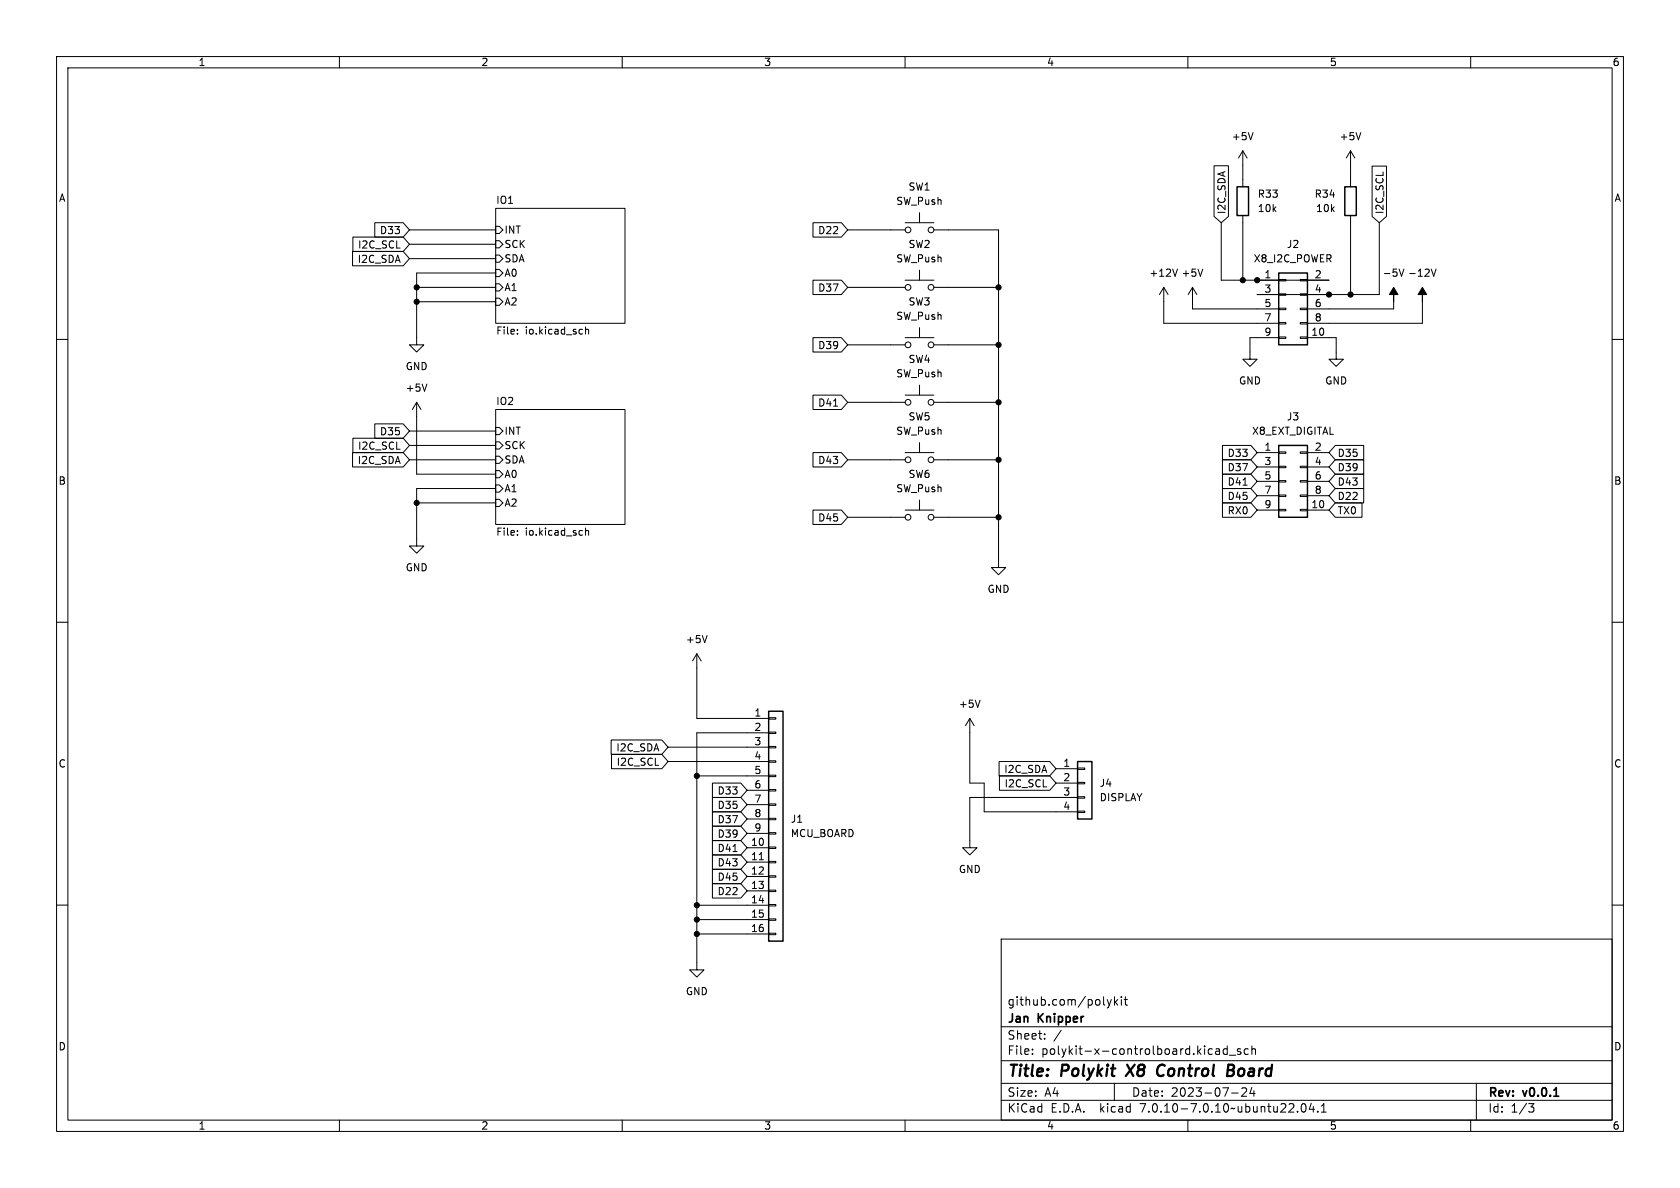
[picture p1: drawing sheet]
<svg xmlns="http://www.w3.org/2000/svg" width="297mm" height="210mm" viewBox="0 0 297 210" stroke-linecap="round" stroke-linejoin="round" font-family="sans-serif">
<g fill="none" stroke="#000" stroke-width=".18">
<path d="M10 10h277v190h-277zM12 12h273v186h-273zM60 10v2M110 10v2M160 10v2M210 10v2M260 10v2M66.3 39.4h5l1.1 1.2-1.1 1.3h-5zM87.6 36.8h22.9v20.4h-22.9zM143.7 39.4h5l1.2 1.2-1.2 1.3h-5zM160 39.4h5.1M162.6 37.6v1.8"/>
<path d="M214.6 29.3h2.6v9l-1.3 1.1-1.3-1.1zM215.9 39.4v10.1h19M219.7 26.7l-.8 1.2M219.7 26.7v6.3M219.7 38.1v11.4M219.7 26.7l.8 1.2M221.5 23.4l-.4 1.3M238.8 26.7l-.8 1.2M238.8 26.7v6.3M238.8 38.1v14M238.8 26.7l.7 1.2M240.6 23.4l-.4 1.3"/>
<path d="M242.6 29.4h2.5v8.9l-1.3 1.1-1.2-1.1zM243.8 39.4v12.7h-21.6M10 60h2M62.3 44.4h9l1.1 1.3-1.1 1.3h-9zM62.4 41.9h8.9l1.1 1.3-1.1 1.3h-8.9zM72.4 40.6h15.2M72.4 43.2h15.2M72.4 45.7h15.2M73.7 50.8h13.9M73.7 53.3h13.9M87.6 40h.7l.6 .6-.6 .7h-.7zM87.6 42.5h.7l.6 .7-.6 .6h-.7z"/>
<path d="M87.6 45.1h.7l.6 .6-.6 .7h-.7zM87.6 47.6h.7l.6 .7-.6 .6h-.7zM87.6 50.2h.7l.6 .6-.6 .6h-.7zM87.6 52.7h.7l.6 .6-.6 .7h-.7zM87.6 48.3h-13.9v12.7h1.2l-1.2 1.2-1.3-1.2h1.3M91.5 58.9v.2M91.5 58.3v.1M103.5 57.8v1.3M103.5 58.3l.2-.1 .3 .1 .1 .8M143.7 49.5h5l1.2 1.3-1.2 1.3h-5zM143.7 59.7h5l1.2 1.3-1.2 1.2h-5zM149.9 40.6h10.1"/>
<path d="M149.9 50.8h10.1M160 49.5h5.1M160 59.7h5.1M162.6 47.8v1.7M162.6 57.9v1.8M165.1 40.6h11.4v59.7h1.3l-1.3 1.3-1.2-1.3h1.2M165.1 50.8h11.4M205.7 50.8v6.4h20.4M205.7 50.8l-.7 1.3M205.7 50.8l.8 1.3M208.2 47.6l-.5 1.2M210.8 50.8v3.8h15.3"/>
<path d="M210.8 50.8l-.7 1.3M210.8 50.8l.8 1.3M212.6 47.6l-.4 1.2M226.1 59.6h1.2v.2h-1.2zM226.1 57h1.2v.3h-1.2zM226.1 54.5h1.2v.2h-1.2zM226.1 51.9h1.2v.3h-1.2zM226.1 49.4h1.2v.3h-1.2zM226.1 59.7h-5.1v3.8h1.2l-1.2 1.3-1.3-1.3h1.3M229.9 59.6h1.2v.2h-1.2zM229.9 57h1.2v.3h-1.2zM229.9 54.5h1.2v.2h-1.2z"/>
<path d="M229.9 51.9h1.2v.3h-1.2zM229.9 49.4h1.2v.3h-1.2zM231.1 59.7h5.1v3.8h1.3l-1.3 1.3-1.3-1.3h1.3M246.4 53.3v1.3h-15.3M247.3 47.6l.5 1.2 .4-1.2M251.5 53.3v3.9h-20.4M253 47.6l.5 1.2 .4-1.2M285 60h2M62.4 77.5h8.9l1.1 1.2-1.1 1.3h-8.9zM66.3 74.9h5l1.1 1.3-1.1 1.3h-5zM72.4 78.7h15.2M72.4 76.2h15.2"/>
<path d="M73.7 71.1l-.8 1.3M73.7 71.1v12.7h13.9M73.7 71.1l.7 1.3M75.5 67.9l-.4 1.3M87.6 72.4h22.9v20.3h-22.9zM87.6 75.6h.7l.6 .6-.6 .6h-.7zM87.6 78.1h.7l.6 .6-.6 .7h-.7zM143.7 69.8h5l1.2 1.3-1.2 1.3h-5zM147.4 71.8h.7M149.9 71.1h10.1M149.9 61h10.1M160 69.9h5.1"/>
<path d="M162.6 68.1v1.8M162.6 78.2v1.8M165.1 71.1h11.4M165.1 61h11.4M216.1 78.7h5l1.1 1.3-1.1 1.3h-5zM226.1 79.9h1.2v.2h-1.2zM229.9 79.9h1.2v.2h-1.2zM236.1 78.7h5v2.6h-5l-1.2-1.3zM62.3 80h9l1.1 1.3-1.1 1.3h-9zM72.4 81.3h15.2M73.7 88.9h13.9M87.6 80.6h.7l.6 .7-.6 .6h-.7z"/>
<path d="M87.6 83.2h.7l.6 .6-.6 .7h-.7zM87.6 85.7h.7l.6 .7-.6 .6h-.7zM87.6 88.3h.7l.6 .6-.6 .6h-.7zM87.6 86.4h-13.9v10.1h1.2l-1.2 1.3-1.3-1.3h1.3M91.5 93.8v.2M91.5 94.5v.1M103.5 93.3v1.3M103.5 93.9l.2-.1h.3l.1 .8M143.7 80h5l1.2 1.3-1.2 1.3h-5zM143.7 90.2h5l1.2 1.2-1.2 1.3h-5zM149.9 81.3h10.1M149.9 91.4h10.1"/>
<path d="M160 80h5.1M160 90.2h5.1M162.6 88.4v1.8M165.1 81.3h11.4M165.1 91.4h11.4M216.1 81.3h5l1.1 1.3-1.1 1.2h-5zM216.1 86.4h5l1.1 1.2-1.1 1.3h-5zM216.1 88.9h5l1.1 1.3-1.1 1.2h-5zM216.1 83.8h5l1.1 1.3-1.1 1.3h-5zM219.8 85.8h.7M222.2 80h3.9M222.2 90.2h3.9"/>
<path d="M222.2 82.6h3.9M222.2 85.1h3.9M222.2 87.6h3.9M226.1 90h1.2v.3h-1.2zM226.1 87.5h1.2v.3h-1.2zM226.1 85h1.2v.2h-1.2zM226.1 82.4h1.2v.3h-1.2zM229.9 90h1.2v.3h-1.2zM229.9 87.5h1.2v.3h-1.2zM229.9 85h1.2v.2h-1.2zM229.9 82.4h1.2v.3h-1.2zM231.1 80h3.8"/>
<path d="M231.1 90.2h3.8M231.1 82.6h3.8M231.1 85.1h3.8M231.1 87.6h3.8M236.1 81.3h5v2.5h-5l-1.2-1.2zM236.1 83.8h5v2.6h-5l-1.2-1.3zM236.1 88.9h4.7v2.5h-4.7l-1.2-1.2zM236.1 86.4h5v2.5h-5l-1.2-1.3zM10 110h2M123.2 115.6v11.4h12.7M123.2 115.6l-.8 1.2M123.2 115.6l.8 1.2"/>
<path d="M125 112.3l-.4 1.3M285 110h2M108 130.8h9l1.1 1.3-1.1 1.3h-9zM108.1 133.3h8.9l1.1 1.3-1.1 1.3h-8.9zM118.1 132.1h17.8M118.1 134.6h17.8M123.2 137.2h12.7M125.9 138.4h5.1l1.1 1.3-1.1 1.3h-5.1zM132.1 139.7h3.8M135.9 139.6h1.3v.2h-1.3zM135.9 137h1.3v.3h-1.3zM135.9 134.5h1.3v.2h-1.3z"/>
<path d="M135.9 132h1.3v.2h-1.3zM135.9 129.4h1.3v.3h-1.3zM135.9 126.9h1.3v.2h-1.3zM135.9 129.5h-12.7v42h1.3l-1.3 1.2-1.3-1.2h1.3M171.4 127v11.4h2.6v5.1h16.5M171.4 127l-.7 1.3M171.4 127l.8 1.3M173.3 123.8l-.5 1.2M176.6 134.6h9l1.1 1.3-1.1 1.3h-9zM176.7 137.2h8.9l1.1 1.2-1.1 1.3h-8.9zM186.7 135.9h3.8M186.7 138.4h3.8"/>
<path d="M190.5 138.3h1.3v.3h-1.3zM190.5 135.8h1.3v.2h-1.3zM10 160h2M125.9 143.5h5.1l1.1 1.3-1.1 1.3h-5.1zM125.9 146h5.1l1.1 1.3-1.1 1.3h-5.1zM125.9 141h5.1l1.1 1.2-1.1 1.3h-5.1zM125.9 148.6h5.1l1.1 1.3-1.1 1.2h-5.1zM125.9 151.1h5.1l1.1 1.3-1.1 1.3h-5.1zM125.9 156.2h5.1l1.1 1.3-1.1 1.3h-5.1zM125.9 153.7h5.1l1.1 1.2-1.1 1.3h-5.1zM129.6 150.5h.7M132.1 149.9h3.8"/>
<path d="M132.1 152.4h3.8M132.1 154.9h3.8M132.1 157.5h3.8M132.1 142.2h3.8M132.1 144.8h3.8M132.1 147.3h3.8M134.2 152h.8M135.9 159.9h1.3v.2h-1.3zM135.9 157.4h1.3v.2h-1.3zM135.9 154.8h1.3v.3h-1.3zM135.9 152.3h1.3v.2h-1.3zM135.9 149.7h1.3v.3h-1.3z"/>
<path d="M135.9 147.2h1.3v.2h-1.3zM135.9 144.7h1.3v.2h-1.3zM135.9 142.1h1.3v.3h-1.3zM190.5 143.4h1.3v.2h-1.3zM190.5 140.8h1.3v.3h-1.3zM190.5 141h-19.1v8.9h1.3l-1.3 1.2-1.2-1.2h1.2M285 160h2M123.2 160h12.7M123.2 162.6h12.7M123.2 165.1h12.7M135.9 165h1.3v.2h-1.3zM135.9 162.4h1.3v.3h-1.3z"/>
<path d="M177 166h108v32h-108zM195.7 176.7l.4 1M196.1 177.7l-.1 .4-.3 .1M196.5 176.7l-.4 1M197 176.2v1.5M197.2 177.1l.4 .6M197.6 176.7l-.6 .6M198.2 176.2v.1M198.2 176.7v1M198.7 176.7h.6M199 176.2v1.3l.3 .2M60 198v2"/>
<path d="M110 198v2M160 198v2M177 194.5h108M177 191.5h108M177 187.5h108M177 181.5h108M182.5 186.3v.1M182.5 185.5v.1M184.7 183.6v.1M184.7 182.8v.1M187.6 182.1l-1.3 2M197 191.5v3"/>
<path d="M210 198v2M215 185.5h.5l.1 .9M215.6 185.8h-.5a.29 .29 0 0 0-.2 .3 .29 .29 0 0 0 .2 .3l.5-.1M217 185.5l-.5-.1-.3 .3v.4l.2 .2h.6M217 184.9v1.5M217.3 186.5h1.2M217.7 193.2h1.2M219.3 185.5l-.3-.1-.3 .2 .1 .2 .5 .2v.3h-.6M219.5 192.4l.6-.1 .2 .1 .1 .3-.9 1.1h.9M220.7 185.5l-.5-.1-.2 .3v.4l.1 .2h.6M221.3 185.5l.2-.1 .4 .1 .1 .9M221.3 184.9v1.5"/>
<path d="M221.3 192.2l-.3 1.1h.9M221.7 192.8v1M229.4 196.5v.1M230.2 195.2l.2-.1a.81 .81 0 0 1 .6 .6 .81 .81 0 0 1-.3 .8l-.2 .1a.81 .81 0 0 1-.3-1.4zM231.8 195l-.3 1.1h.9M232.2 195.6v1M233 196.5v.1M233.6 196.6h.9M233.6 195.5l.4-.4v1.5M260 198v2M261 191.5v6.5M270.2 195.1h1l-.5 .6 .4 .1 .1 .5-.3 .3h-.4"/>
<circle cx="160.5" cy="40.6" r=".51"/>
<circle cx="160.5" cy="50.8" r=".51"/>
<circle cx="164.6" cy="50.8" r=".51"/>
<circle cx="164.6" cy="40.6" r=".51"/>
<circle cx="160.5" cy="71.1" r=".51"/>
<circle cx="160.5" cy="61" r=".51"/>
<circle cx="164.6" cy="71.1" r=".51"/>
<circle cx="164.6" cy="61" r=".51"/>
<circle cx="160.5" cy="91.4" r=".51"/>
<circle cx="160.5" cy="81.3" r=".51"/>
<circle cx="164.6" cy="81.3" r=".51"/>
<circle cx="164.6" cy="91.4" r=".51"/>
</g>
<path d="M274.7 193.8h.9" fill="none" stroke="#000" stroke-width=".3"/>
<path d="M200.6 188.2l-1.6 2M204.6 189.7a.63 .63 0 0 0 1 .4M205.6 188.2a.88 .88 0 0 0-1 .9M217.1 189.2h.6M217.2 188.2h.6a.49 .49 0 0 1 .4 .5 .49 .49 0 0 1-.5 .5M217.7 189.2l.3 .1a.58 .58 0 0 1-.3 .9h-.8" fill="none" stroke="#000" stroke-width=".4"/>
<path d="M218.7 33h2v5.1h-2zM237.7 33h2.1v5.1h-2.1zM226.1 48.3h5v12.7h-5zM226.1 78.7h5v12.7h-5zM135.9 125.7h2.5v40.7h-2.5zM190.5 134.6h2.5v10.2h-2.5z" fill="none" stroke="#000" stroke-width=".25"/>
<g fill="#000" stroke="#000" stroke-width=".18">
<path d="M246.4 50.8l.7 1.3h-.7v1.2v-1.2h-.8zM251.5 50.8l.7 1.3h-.7v1.2v-1.2h-.8z"/>
<circle cx="73.7" cy="53.3" r=".46"/>
<circle cx="73.7" cy="50.8" r=".46"/>
<circle cx="176.5" cy="50.8" r=".46"/>
<circle cx="219.7" cy="49.5" r=".46"/>
<circle cx="222.2" cy="49.5" r=".46"/>
<circle cx="234.9" cy="52.1" r=".46"/>
<circle cx="238.8" cy="52.1" r=".46"/>
<circle cx="176.5" cy="61" r=".46"/>
<circle cx="176.5" cy="71.1" r=".46"/>
<circle cx="73.7" cy="88.9" r=".46"/>
<circle cx="176.5" cy="81.3" r=".46"/>
<circle cx="176.5" cy="91.4" r=".46"/>
<circle cx="123.2" cy="137.2" r=".46"/>
<circle cx="123.2" cy="162.6" r=".46"/>
<circle cx="123.2" cy="160" r=".46"/>
<circle cx="123.2" cy="165.1" r=".46"/>
</g>
<g font-size="2.8">
<text x="178" y="190.9">Title:</text>
<text x="187.7" y="190.9">Polykit</text>
<text x="200.1" y="190.9">X8</text>
<text x="206.2" y="190.9">Control</text>
<text x="219.4" y="190.9">Board</text>
</g>
<g font-size="2.1">
<text x="178" y="178">github.com/polykit</text>
<text x="178" y="184">Sheet:</text>
<text x="178" y="181.2">Jan</text>
<text x="183.6" y="181.2">Knipper</text>
<text x="178" y="186.7">File:</text>
<text x="184.1" y="186.7">polykit-x-controlboard.kicad_sch</text>
<text x="178" y="196.9">KiCad</text>
<text x="178" y="194.1">Size:</text>
<text x="184.7" y="194.1">A4</text>
<text x="185.7" y="196.9">E.D.A.</text>
<text x="194.6" y="196.9">kicad</text>
<text x="200" y="194.1">Date:</text>
<text x="201.8" y="196.9">7.0.10-7.0.10~ubuntu22.04.1</text>
<text x="207" y="194.1">2023-07-24</text>
<text x="263" y="194.3">Rev:</text>
<text x="263" y="196.9">Id:</text>
<text x="267.1" y="196.9">1/3</text>
<text x="269.4" y="194.3">v0.0.1</text>
</g>
<g font-size="1.8">
<text x="35" y="11.9">1</text>
<text x="85" y="11.9">2</text>
<text x="135" y="11.9">3</text>
<text x="185" y="11.9">4</text>
<text x="235" y="11.9">5</text>
<text x="285" y="11.9">6</text>
<text x="217.7" y="25">+5V</text>
<text x="236.7" y="25">+5V</text>
<text x="10.3" y="35.9">A</text>
<text x="160.5" y="33.9">SW1</text>
<text x="222.3" y="35.2">R33</text>
<text x="232.3" y="35.2">R34</text>
<text x="285.3" y="35.9">A</text>
<text x="67.1" y="41.6">D33</text>
<text x="87.6" y="36.1">IO1</text>
<text x="89.1" y="41.5">INT</text>
<text x="144.5" y="41.6">D22</text>
<text x="158.3" y="36.4">SW_Push</text>
<text x="216.9" y="37.9" transform="rotate(-90 216.9 37.9)">I2C_SDA</text>
<text x="222.3" y="37.7">10k</text>
<text x="232.6" y="37.7">10k</text>
<text x="244.8" y="37.9" transform="rotate(-90 244.8 37.9)">I2C_SCL</text>
<text x="63.1" y="46.7">I2C_SDA</text>
<text x="63.2" y="44.1">I2C_SCL</text>
<text x="89.1" y="44">SCK</text>
<text x="89.1" y="46.6">SDA</text>
<text x="158.3" y="46.6">SW_Push</text>
<text x="160.5" y="44">SW2</text>
<text x="221.5" y="46.6">X8_I2C_POWER</text>
<text x="227.4" y="44">J2</text>
<text x="89.1" y="49.1">A0</text>
<text x="89.1" y="51.7">A1</text>
<text x="144.5" y="51.8">D37</text>
<text x="203.1" y="49.1">+12V</text>
<text x="208.8" y="49.1">+5V</text>
<text x="223.4" y="49.3">1</text>
<text x="223.4" y="51.8">3</text>
<text x="232.3" y="49.3">2</text>
<text x="232.3" y="51.8">4</text>
<text x="244.3" y="49.1">-5V</text>
<text x="248.8" y="49.1">-12V</text>
<text x="87.6" y="59.5">File:</text>
<text x="89.1" y="54.2">A2</text>
<text x="92.9" y="59.5">io.kicad_sch</text>
<text x="158.3" y="56.7">SW_Push</text>
<text x="160.5" y="54.2">SW3</text>
<text x="223.4" y="54.4">5</text>
<text x="223.4" y="56.9">7</text>
<text x="223.4" y="59.4">9</text>
<text x="231.7" y="59.4">10</text>
<text x="232.3" y="54.4">6</text>
<text x="232.3" y="56.9">8</text>
<text x="71.6" y="65.6">GND</text>
<text x="144.5" y="61.9">D39</text>
<text x="160.5" y="64.4">SW4</text>
<text x="71.6" y="69.4">+5V</text>
<text x="87.6" y="71.7">IO2</text>
<text x="158.3" y="66.9">SW_Push</text>
<text x="218.9" y="68.2">GND</text>
<text x="234.2" y="68.2">GND</text>
<text x="67.1" y="77.2">D35</text>
<text x="89.1" y="77.1">INT</text>
<text x="144.5" y="72.1">D41</text>
<text x="158.3" y="77.1">SW_Push</text>
<text x="160.5" y="74.5">SW5</text>
<text x="221.2" y="77.1">X8_EXT_DIGITAL</text>
<text x="227.4" y="74.5">J3</text>
<text x="63.1" y="82.2">I2C_SDA</text>
<text x="63.2" y="79.7">I2C_SCL</text>
<text x="89.1" y="79.6">SCK</text>
<text x="89.1" y="82.1">SDA</text>
<text x="144.5" y="82.2">D43</text>
<text x="216.9" y="83.5">D37</text>
<text x="216.9" y="81">D33</text>
<text x="223.4" y="79.8">1</text>
<text x="223.4" y="82.3">3</text>
<text x="232.3" y="79.8">2</text>
<text x="232.3" y="82.3">4</text>
<text x="236.4" y="83.5">D39</text>
<text x="236.4" y="81">D35</text>
<text x="10.3" y="85.9">B</text>
<text x="89.1" y="84.7">A0</text>
<text x="89.1" y="87.2">A1</text>
<text x="89.1" y="89.8">A2</text>
<text x="158.3" y="87.2">SW_Push</text>
<text x="160.5" y="84.7">SW6</text>
<text x="216.9" y="88.6">D45</text>
<text x="216.9" y="86">D41</text>
<text x="223.4" y="84.8">5</text>
<text x="223.4" y="87.4">7</text>
<text x="223.4" y="89.9">9</text>
<text x="231.7" y="89.9">10</text>
<text x="232.3" y="84.8">6</text>
<text x="232.3" y="87.4">8</text>
<text x="236.4" y="86">D43</text>
<text x="236.4" y="88.6">D22</text>
<text x="285.3" y="85.9">B</text>
<text x="87.6" y="95">File:</text>
<text x="92.9" y="95">io.kicad_sch</text>
<text x="144.5" y="92.4">D45</text>
<text x="216.9" y="91.1">RX0</text>
<text x="236.4" y="91.1">TX0</text>
<text x="71.6" y="101.2">GND</text>
<text x="174.5" y="105">GND</text>
<text x="121.2" y="113.9">+5V</text>
<text x="169.4" y="125.3">+5V</text>
<text x="133.3" y="126.7">1</text>
<text x="133.3" y="129.3">2</text>
<text x="133.3" y="131.8">3</text>
<text x="10.3" y="135.9">C</text>
<text x="108.9" y="133">I2C_SDA</text>
<text x="108.9" y="135.6">I2C_SCL</text>
<text x="133.3" y="134.4">4</text>
<text x="133.3" y="136.9">5</text>
<text x="177.4" y="136.8">I2C_SDA</text>
<text x="187.9" y="135.6">1</text>
<text x="285.3" y="135.9">C</text>
<text x="126.8" y="143.2">D35</text>
<text x="126.8" y="140.7">D33</text>
<text x="133.3" y="139.4">6</text>
<text x="133.3" y="142">7</text>
<text x="177.5" y="139.4">I2C_SCL</text>
<text x="187.9" y="138.2">2</text>
<text x="187.9" y="140.7">3</text>
<text x="187.9" y="143.3">4</text>
<text x="194.3" y="139.3">J4</text>
<text x="194.3" y="141.8">DISPLAY</text>
<text x="126.8" y="145.7">D37</text>
<text x="126.8" y="148.3">D39</text>
<text x="132.7" y="149.6">10</text>
<text x="133.3" y="144.5">8</text>
<text x="133.3" y="147.1">9</text>
<text x="139.7" y="145.6">J1</text>
<text x="139.7" y="148.2">MCU_BOARD</text>
<text x="126.8" y="150.8">D41</text>
<text x="126.8" y="153.4">D43</text>
<text x="126.8" y="155.9">D45</text>
<text x="132.7" y="152.1">11</text>
<text x="132.7" y="154.7">12</text>
<text x="169.4" y="154.5">GND</text>
<text x="126.8" y="158.4">D22</text>
<text x="132.7" y="157.2">13</text>
<text x="132.7" y="159.8">14</text>
<text x="132.7" y="162.3">15</text>
<text x="132.7" y="164.8">16</text>
<text x="121.2" y="176.1">GND</text>
<text x="10.3" y="185.9">D</text>
<text x="285.3" y="185.9">D</text>
<text x="35" y="199.9">1</text>
<text x="85" y="199.9">2</text>
<text x="135" y="199.9">3</text>
<text x="185" y="199.9">4</text>
<text x="235" y="199.9">5</text>
<text x="285" y="199.9">6</text>
</g>
</svg>
